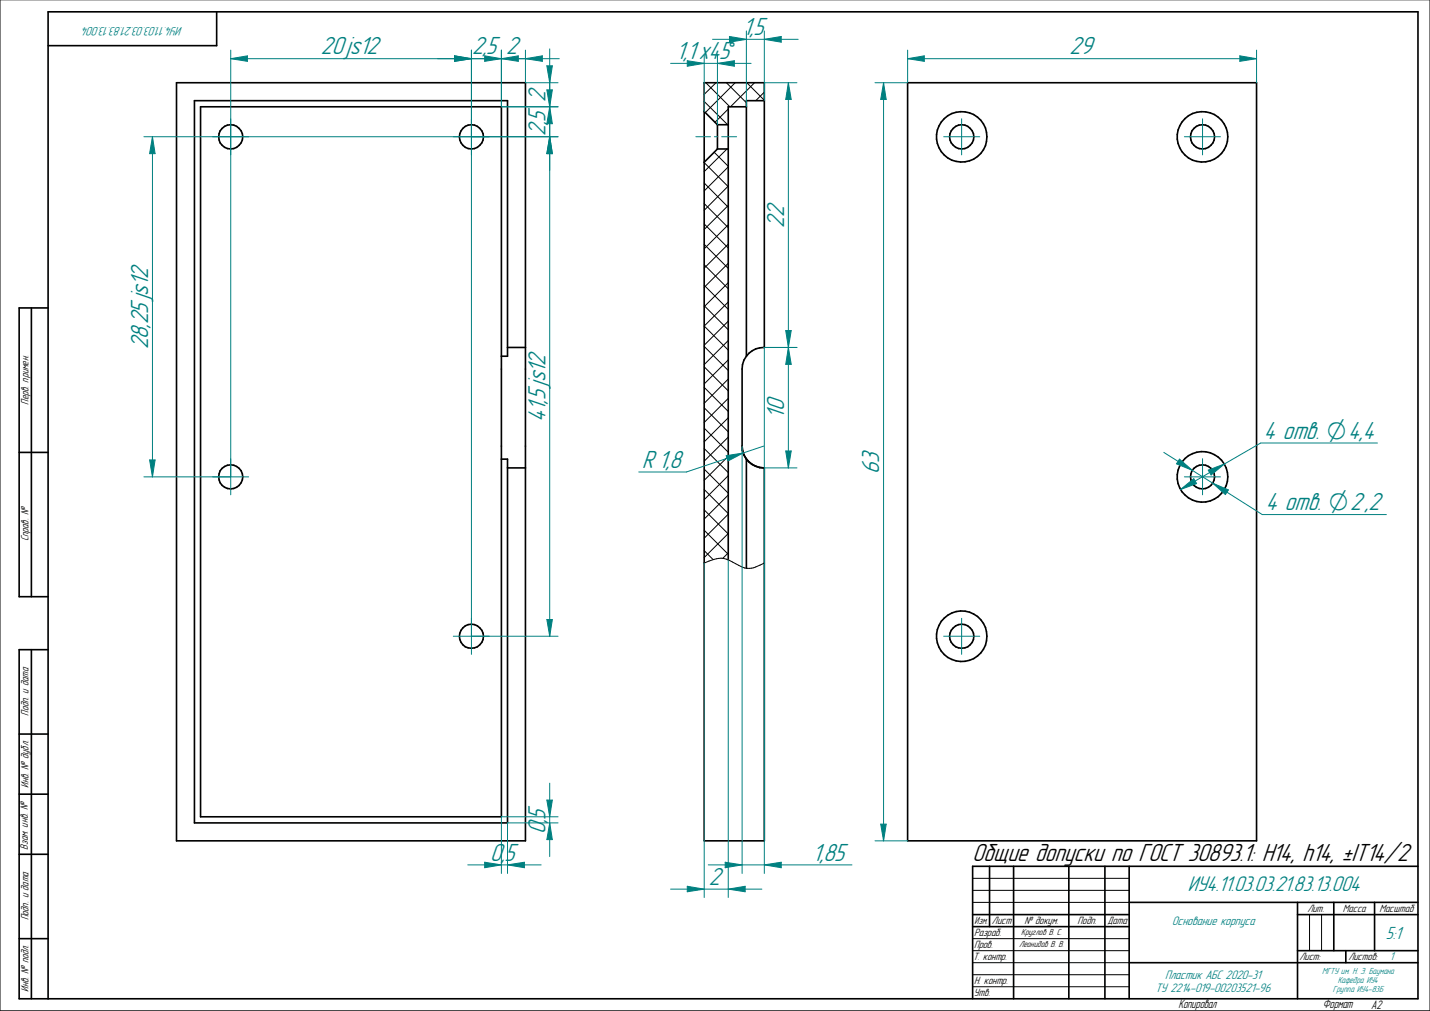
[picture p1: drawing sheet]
<svg xmlns="http://www.w3.org/2000/svg" width="297mm" height="210mm" viewBox="0 0 297 210" stroke-linecap="round" stroke-linejoin="round" font-family="sans-serif">
<g fill="none" stroke="#000" stroke-width=".34">
<path d="M36.7 17.2h72.4v157.5h-72.4zM45 2.5v7h-35M188.5 17.2h72.5v157.5h-72.5zM41.7 22.2h62.4v147.5h-62.4zM6.5 64v60M10 64h-6v60h6M104.1 74h1.3v-53.1h-65v150h65v-75.5h-1.3M105.4 72.2h3.7M4 94h6M105.4 97.2h3.7M6.5 135v72.5M10 135h-6v72.5h290.5v-205h-284.5v205"/>
<path d="M4 152.5h6M4 177.5h6M4 165h6M205.5 180v12.5M210.5 180v27.5M222 180v27.5M229.5 180v27.5M234.5 180v27.5M294.5 180h-92.5v27.5M4 195h6M202 190h32.5M202 192.5h32.5"/>
<path d="M234.5 187.5h60M234.5 200h60M269.5 187.5v20M269.5 190h25M269.5 197.5h25M277 187.5v10M279.5 197.5v2.5M285.5 187.5v10"/>
<circle cx="47.9" cy="28.4" r="2.51"/>
<circle cx="97.9" cy="28.4" r="2.51"/>
<circle cx="199.7" cy="28.4" r="5.2"/>
<circle cx="199.7" cy="28.4" r="2.51"/>
<circle cx="249.7" cy="28.4" r="2.51"/>
<circle cx="249.8" cy="28.4" r="5.3"/>
<circle cx="47.9" cy="99.1" r="2.5"/>
<circle cx="249.7" cy="99.1" r="5.3"/>
<circle cx="249.8" cy="99.1" r="2.5"/>
<circle cx="97.9" cy="132.2" r="2.51"/>
<circle cx="199.8" cy="132.2" r="2.51"/>
<circle cx="199.8" cy="132.2" r="5.3"/>
</g>
<path d="M0 0h297v210h-297zM202 182.5h32.5M202 185h32.5M202 187.5h32.5M202 195h32.5M202 197.5h32.5M202 200h32.5M272 190v7.5M274.5 190v7.5M202 202.5h32.5M202 205h32.5" fill="none" stroke="#000" stroke-width=".21"/>
<path d="M47.9 10.4v88.7M47.9 12.2l3.5-.6v1.1zM97.9 10.4v121.8" fill="none" stroke="#008080" stroke-width=".21"/>
<path d="M47.9 12.2l3.5-.6v1.1z" fill="#008080"/>
<path d="M94.4 11.6l3.5 .6-3.5 .5z" fill="none" stroke="#008080" stroke-width=".21"/>
<path d="M94.4 11.6l3.5 .6-3.5 .5z" fill="#008080"/>
<path d="M47.9 12.2h50M29.9 28.4h18M31.7 28.4l.5 3.5h-1.1zM29.9 99.1h18" fill="none" stroke="#008080" stroke-width=".21"/>
<path d="M31.7 28.4l.5 3.5h-1.1z" fill="#008080"/>
<path d="M31.1 95.5h1.1l-.5 3.6z" fill="none" stroke="#008080" stroke-width=".21"/>
<path d="M31.1 95.5h1.1l-.5 3.6z" fill="#008080"/>
<path d="M31.7 28.4v70.7M47.9 28.4h68M114.2 28.4l.5 3.5h-1.1zM97.9 132.2h18" fill="none" stroke="#008080" stroke-width=".21"/>
<path d="M114.2 28.4l.5 3.5h-1.1z" fill="#008080"/>
<path d="M113.6 128.7h1.1l-.5 3.5z" fill="none" stroke="#008080" stroke-width=".21"/>
<path d="M113.6 128.7h1.1l-.5 3.5z" fill="#008080"/>
<g fill="none" stroke="#008080" stroke-width=".21">
<path d="M44.2 28.4h7.4M47.9 24.7v7.5M94.1 28.4h7.5M97.9 24.7v7.5M114.2 28.4v103.8M196 28.4h7.5M199.7 24.7v7.5M246 28.4h7.5M249.8 24.7v7.5M44.2 99.1h7.4M47.9 95.3v7.5M246 99.1h7.5"/>
<path d="M249.8 95.3v7.5M94.1 132.2h7.5M97.9 128.4v7.5M196 132.2h7.5M199.7 128.4v7.5M104.1 169.7h11.8M105.4 170.9h10.5M114.2 170.9l.5 3.5h-1.1z"/>
</g>
<path d="M114.2 170.9l.5 3.5h-1.1z" fill="#008080"/>
<path d="M113.6 166.2h1.1l-.5 3.5z" fill="none" stroke="#008080" stroke-width=".21"/>
<path d="M113.6 166.2h1.1l-.5 3.5z" fill="#008080"/>
<path d="M100.7 179.1l3.4 .6-3.4 .6zM104.1 169.7v11.7M105.4 170.9v10.5M114.2 162.7v15.2" fill="none" stroke="#008080" stroke-width=".21"/>
<path d="M100.7 179.1l3.4 .6-3.4 .6z" fill="#008080"/>
<path d="M105.4 179.7l3.5-.6v1.2z" fill="none" stroke="#008080" stroke-width=".21"/>
<path d="M105.4 179.7l3.5-.6v1.2z" fill="#008080"/>
<path d="M151.5 7.6l3.5 .6-3.5 .6zM155 6.4v15.8M158.7 6.4v14.5M97.2 179.7h15.2" fill="none" stroke="#008080" stroke-width=".21"/>
<g fill="none" stroke="#000" stroke-width=".21">
<path d="M146.6 17.2l5 5M148.7 17.2l-2.4 2.4M150.9 17.2l4.1 4.1M152.7 17.2l-6.2 6.2M155.1 17.2l3.6 3.6M156.7 17.2l-5 5M158.7 19.1l-1.7 1.8M146.3 33.8l5 5M146.3 38l5 5.1M146.3 21.1l4.8 4.8M148.3 31.6l3 2.9M151 30.9l-4.7 4.7"/>
<path d="M151.3 34.7l-5 5M151.3 38.7l-5 5M151.3 22.6l-2.8 2.8M146.3 42.3l5 5M146.3 46.5l5 5M146.3 50.8l5 5M146.3 55l5 5M146.3 59.3l5 5M151.3 42.7l-5 5M151.3 46.7l-5 5M151.3 50.7l-5 5M151.3 54.7l-5 5"/>
<path d="M151.3 58.7l-5 5M146.3 63.5l5 5M146.3 72l5 5M146.3 76.2l5 5M151.3 62.7l-5 5 5 5M151.3 66.7l-5 5M151.3 70.7l-5 5M151.3 74.8l-5 5M151.3 78.7l-5 5.1M146.3 80.5l5 5M146.3 84.7l5 5M146.3 88.9l5 5"/>
<path d="M146.3 93.2l5 5M146.3 97.5l5 4.9M151.3 82.8l-5 5M151.3 86.8l-5 5M151.3 90.8l-5 5M151.3 94.8l-5 5M151.3 98.8l-5 5M146.3 101.7l5 5M146.3 105.9l5 5M146.3 110.2l5 4.9M146.3 114.4l1.8 1.8M146.3 117l2.5-.9a3.6 3.6 0 0 1 2.7 .3 8 8 0 0 0 4.2 1.7l.8-.2 2.2-.9"/>
<path d="M151.3 102.8l-5 5M151.3 106.8l-5 5M151.3 110.8l-5 5M151.3 114.9l-1.2 1.1"/>
</g>
<g fill="none" stroke="#000" stroke-width=".34">
<path d="M146.3 23.2l2.7 2.7M149 25.9v5M149 30.9h2.3M149 30.9l-2.7 2.8M149 25.9h2.3M155 22.2h-3.7v94.1M158.7 20.9h-3.7v53.1M155 74l-.5 .8-.4 1.9v16M155 74a4.3 4.3 0 0 1 3.7-1.8v-55h-12.4v157.5h12.4v-77.5h-.1M154.1 92.7a4.6 4.6 0 0 0 4.5 4.5M154.1 92.7l.1 .9 .3 .9 .5 .9M155 95.4a4.8 4.8 0 0 0 3.6 1.8"/>
<path d="M155 95.4v22.6"/>
</g>
<path d="M151.5 7.6l3.5 .6-3.5 .6z" fill="#008080"/>
<path d="M158.7 8.2l3.6-.6v1.2z" fill="none" stroke="#008080" stroke-width=".21"/>
<path d="M158.7 8.2l3.6-.6v1.2z" fill="#008080"/>
<path d="M146.3 11.4v11.8M148 8.2h17.8M149 11.4v14.5M149 13.2l3.5-.6v1.2z" fill="none" stroke="#008080" stroke-width=".21"/>
<path d="M149 13.2l3.5-.6v1.2z" fill="#008080"/>
<path d="M142.7 12.6l3.6 .6-3.6 .6z" fill="none" stroke="#008080" stroke-width=".21"/>
<path d="M142.7 12.6l3.6 .6-3.6 .6z" fill="#008080"/>
<path d="M139.3 13.2h16.7M158.7 17.2h6.8M163.7 17.2l.6 3.5h-1.1zM158.6 72.2h6.9" fill="none" stroke="#008080" stroke-width=".21"/>
<path d="M163.7 17.2l.6 3.5h-1.1z" fill="#008080"/>
<path d="M163.2 68.7h1.1l-.6 3.5z" fill="none" stroke="#008080" stroke-width=".21"/>
<path d="M163.2 68.7h1.1l-.6 3.5z" fill="#008080"/>
<path d="M163.7 17.2v55M158.7 72.2h6.8M158.7 97.2h6.8M163.2 93.7h1.1l-.6 3.5z" fill="none" stroke="#008080" stroke-width=".21"/>
<path d="M163.2 93.7h1.1l-.6 3.5z" fill="#008080"/>
<path d="M163.7 72.2l.6 3.5h-1.1z" fill="none" stroke="#008080" stroke-width=".21"/>
<path d="M163.7 72.2l.6 3.5h-1.1z" fill="#008080"/>
<path d="M188.5 10.4v6.8M257.5 11.6l3.5 .6-3.5 .5zM261 10.4v6.8M163.7 72.2v25" fill="none" stroke="#008080" stroke-width=".21"/>
<path d="M257.5 11.6l3.5 .6-3.5 .5z" fill="#008080"/>
<path d="M188.5 12.2l3.5-.6v1.1z" fill="none" stroke="#008080" stroke-width=".21"/>
<path d="M188.5 12.2l3.5-.6v1.1z" fill="#008080"/>
<path d="M97.9 10.4v18M104.1 10.4v11.8M104.1 12.2l3.6-.6v1.1zM188.5 12.2h72.5" fill="none" stroke="#008080" stroke-width=".21"/>
<path d="M104.1 12.2l3.6-.6v1.1z" fill="#008080"/>
<path d="M94.4 11.6l3.5 .6-3.5 .5z" fill="none" stroke="#008080" stroke-width=".21"/>
<path d="M94.4 11.6l3.5 .6-3.5 .5z" fill="#008080"/>
<path d="M90.9 12.2h20.3M97.9 28.4h18M104.1 22.2h11.8M114.2 28.4l.5 3.5h-1.1z" fill="none" stroke="#008080" stroke-width=".21"/>
<path d="M114.2 28.4l.5 3.5h-1.1z" fill="#008080"/>
<path d="M113.6 18.7h1.1l-.5 3.5z" fill="none" stroke="#008080" stroke-width=".21"/>
<path d="M113.6 18.7h1.1l-.5 3.5z" fill="#008080"/>
<path d="M114.2 15.2v20.2M150.8 94.7l3.5-.6-3.1 1.7zM158.6 92.7l-16 5.3h-9.9" fill="none" stroke="#008080" stroke-width=".21"/>
<path d="M150.8 94.7l3.5-.6-3.1 1.7z" fill="#008080"/>
<path d="M158.7 72.2v109.2M154.1 92.7v88.7M150.6 179.1l3.5 .6-3.5 .6z" fill="none" stroke="#008080" stroke-width=".21"/>
<path d="M150.6 179.1l3.5 .6-3.5 .6z" fill="#008080"/>
<path d="M158.7 179.7l3.6-.6v1.2z" fill="none" stroke="#008080" stroke-width=".21"/>
<path d="M158.7 179.7l3.6-.6v1.2z" fill="#008080"/>
<path d="M109.1 17.2h6.8M104.1 22.2h11.8M114.2 22.2l.5 3.5h-1.1zM147.1 179.7h29.9" fill="none" stroke="#008080" stroke-width=".21"/>
<path d="M114.2 22.2l.5 3.5h-1.1z" fill="#008080"/>
<path d="M113.6 13.7h1.1l-.5 3.5z" fill="none" stroke="#008080" stroke-width=".21"/>
<path d="M113.6 13.7h1.1l-.5 3.5z" fill="#008080"/>
<path d="M104.1 10.4v11.8M109.1 10.4v6.8M109.1 12.2l3.5-.6v1.1zM114.2 10.2v19" fill="none" stroke="#008080" stroke-width=".21"/>
<path d="M109.1 12.2l3.5-.6v1.1z" fill="#008080"/>
<path d="M100.7 11.6l3.4 .6-3.4 .5z" fill="none" stroke="#008080" stroke-width=".21"/>
<path d="M100.7 11.6l3.4 .6-3.4 .5z" fill="#008080"/>
<path d="M97.2 12.2h19M181.7 17.2h6.8M183.5 17.2l.6 3.5h-1.2zM181.7 174.7h6.8" fill="none" stroke="#008080" stroke-width=".21"/>
<path d="M183.5 17.2l.6 3.5h-1.2z" fill="#008080"/>
<path d="M182.9 171.2h1.2l-.6 3.5z" fill="none" stroke="#008080" stroke-width=".21"/>
<path d="M182.9 171.2h1.2l-.6 3.5z" fill="#008080"/>
<path d="M183.5 17.2v157.5M286.1 92h-24.3l-16.6 9.7M245.2 101.7l2.7-2.3 .6 1.1z" fill="none" stroke="#008080" stroke-width=".21"/>
<path d="M245.2 101.7l2.7-2.3 .6 1.1z" fill="#008080"/>
<path d="M251 97.7l3.3-1.3-2.8 2.3z" fill="none" stroke="#008080" stroke-width=".21"/>
<path d="M251 97.7l3.3-1.3-2.8 2.3z" fill="#008080"/>
<path d="M241.7 94l20.5 12.9h25.8M245 95.4l2.6 2.3-3.3-1.3z" fill="none" stroke="#008080" stroke-width=".21"/>
<path d="M245 95.4l2.6 2.3-3.3-1.3z" fill="#008080"/>
<path d="M251.9 100.4l3.2 1.4-.6 .9z" fill="none" stroke="#008080" stroke-width=".21"/>
<path d="M251.9 100.4l3.2 1.4-.6 .9z" fill="#008080"/>
<path d="M146.3 117v69.4M151.3 116.3v70.1M151.3 184.7l3.5-.6v1.2z" fill="none" stroke="#008080" stroke-width=".21"/>
<path d="M151.3 184.7l3.5-.6v1.2z" fill="#008080"/>
<path d="M142.7 184.1l3.6 .6-3.6 .6z" fill="none" stroke="#008080" stroke-width=".21"/>
<path d="M142.7 184.1l3.6 .6-3.6 .6z" fill="#008080"/>
<path d="M144.5 28.4h3.1M148.4 28.4h.7M149.9 28.4h3.1M139.3 184.7h18.9" fill="none" stroke="#008080" stroke-width=".21"/>
<g font-size="4.9" fill="#008080">
<text x="66.6" y="11.3">20js12</text>
<text x="98" y="11.3">2,5</text>
<text x="105.1" y="11.3">2</text>
<text x="154.3" y="7.3">1,5</text>
<text x="222.1" y="11.3">29</text>
<text x="140.5" y="12.3">1,1 x45v</text>
<text x="113.3" y="21.2" transform="rotate(-90 113.3 21.2)">2</text>
<text x="113.3" y="28.3" transform="rotate(-90 113.3 28.3)">2,5</text>
<text x="162.9" y="47.3" transform="rotate(-90 162.9 47.3)">22</text>
<text x="30.8" y="72.6" transform="rotate(-90 30.8 72.6)">28,25 js12</text>
<text x="113.3" y="87.7" transform="rotate(-90 113.3 87.7)">41,5 js12</text>
<text x="162.9" y="87" transform="rotate(-90 162.9 87)">10</text>
<text x="262.5" y="91.1">4 отв. O4,4</text>
<text x="133.3" y="97.2">R 1,8</text>
<text x="182.6" y="98.4" transform="rotate(-90 182.6 98.4)">63</text>
<text x="262.9" y="106">4 отв. O2,2</text>
<text x="113.3" y="173.3" transform="rotate(-90 113.3 173.3)">0,5</text>
<text x="101.8" y="178.8">0,5</text>
<text x="168.8" y="178.8">1,85</text>
<text x="147.2" y="183.8">2</text>
</g>
<text font-size="4.9" x="202" y="178.9">Общие допуски по ГОСТ 30893.1: Н14, h14, ±IТ14/2</text>
<text font-size="4.2" fill="#008080" x="246.7" y="185.1">ИУ4.11.03.03.21.83.13.004</text>
<text font-size="3.5" fill="#008080" x="287.9" y="195">5:1</text>
<g font-size="2.4" fill="#008080">
<text x="37.9" y="5.7" transform="rotate(-180 37.9 5.7)">ИУ4.11.03.03.21.83.13.004</text>
<text x="243.5" y="192.1">Основание корпуса</text>
<text x="242" y="203.3">Пластик АБС 2020-31</text>
<text x="240" y="206">ТУ 2214-019-00203521-96</text>
</g>
<g font-size="2.4">
<text x="244.8" y="209.4">Копировал</text>
<text x="274.8" y="209.4">Формат</text>
<text x="284.8" y="209.5">A2</text>
</g>
<text font-size="2.2" fill="#008080" x="288.7" y="199.5">1</text>
<g font-size="2.1">
<text x="5.9" y="84.1" transform="rotate(-90 5.9 84.1)">Перв. примен.</text>
<text x="5.9" y="112.4" transform="rotate(-90 5.9 112.4)">Справ. №</text>
<text x="5.9" y="148.7" transform="rotate(-90 5.9 148.7)">Подп. и дата</text>
<text x="5.9" y="163.6" transform="rotate(-90 5.9 163.6)">Инв. № дубл.</text>
<text x="5.8" y="176.5" transform="rotate(-90 5.8 176.5)">Взам. инв. №</text>
<text x="5.9" y="191.2" transform="rotate(-90 5.9 191.2)">Подп. и дата</text>
<text x="202.4" y="191.9">Изм.</text>
<text x="206" y="191.9">Лист</text>
<text x="212.8" y="191.9">№ докум.</text>
<text x="223.8" y="191.9">Подп.</text>
<text x="230" y="191.9">Дата</text>
<text x="271.6" y="189.4">Лит.</text>
<text x="278.9" y="189.4">Масса</text>
<text x="286.5" y="189.4">Масштаб</text>
<text x="202.3" y="196.9">Пров.</text>
<text x="202.4" y="194.4">Разраб.</text>
<text x="202.1" y="199.4">Т. контр.</text>
<text x="269.9" y="199.4">Лист:</text>
<text x="280.1" y="199.4">Листов:</text>
<text x="5.9" y="206" transform="rotate(-90 5.9 206)">Инв. № подл.</text>
<text x="202.3" y="206.9">Утв.</text>
<text x="202.4" y="204.4">Н. контр.</text>
</g>
<g font-size="1.7">
<text x="211.7" y="196.8">Леонидов В. В.</text>
<text x="212.1" y="194.3">Круглов В. С.</text>
</g>
<g font-size="1.7" fill="#008080">
<text x="274.6" y="202.4">МГТУ им. Н. Э. Баумана</text>
<text x="276.9" y="206.2">Группа ИУ4-83Б</text>
<text x="277.8" y="204.3">Кафедра ИУ4</text>
</g>
</svg>
